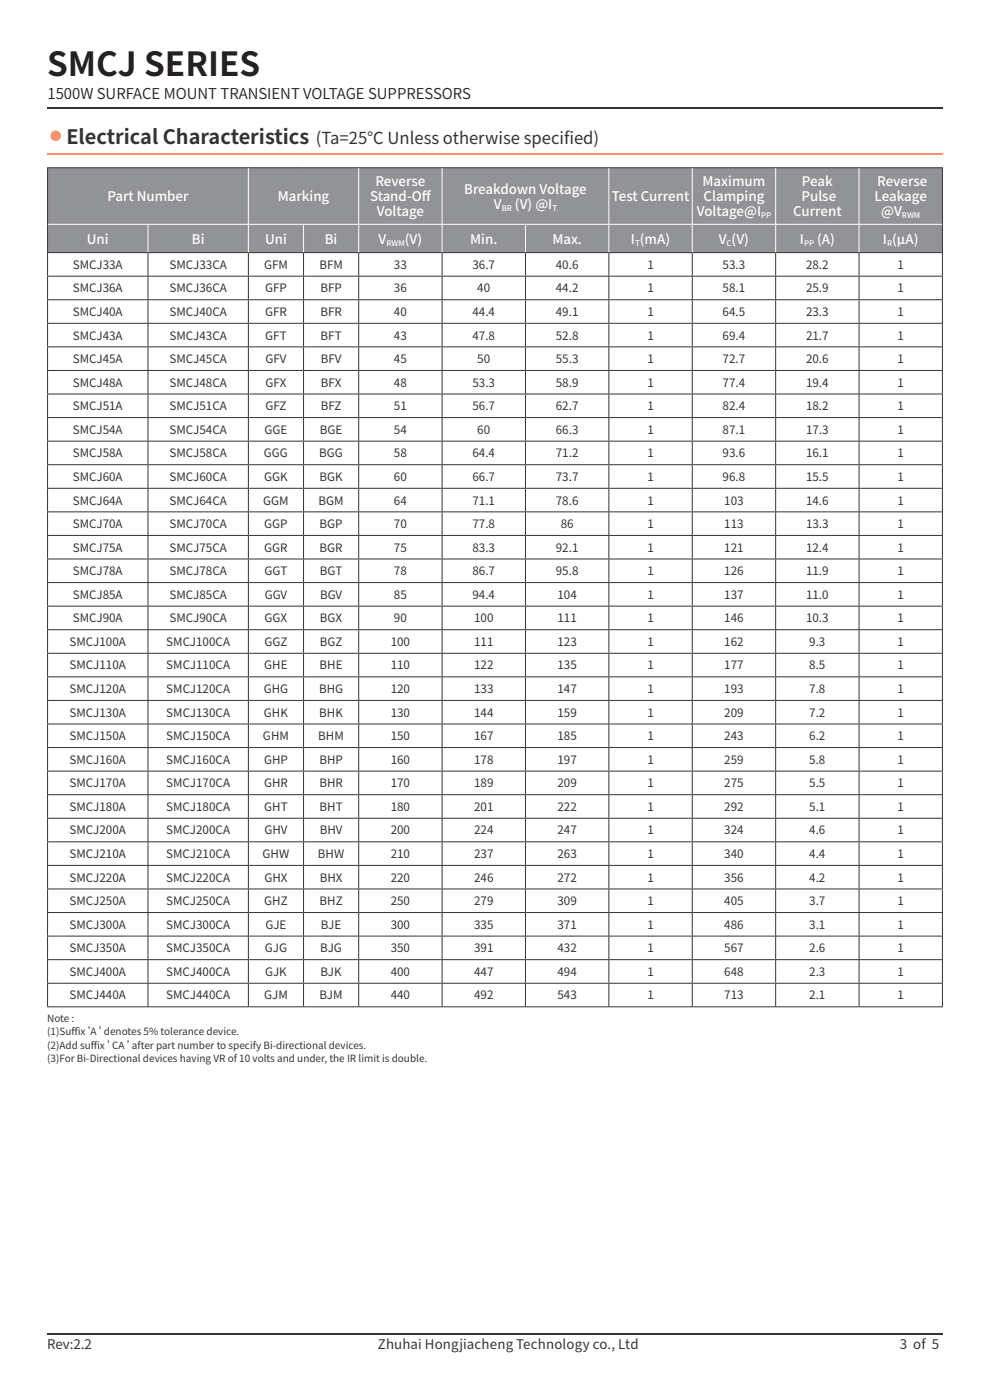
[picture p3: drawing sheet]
<svg xmlns="http://www.w3.org/2000/svg" width="210mm" height="297mm" viewBox="0 0 210 297" stroke-linecap="round" stroke-linejoin="round" font-family="sans-serif">
<path d="M10 283.1h190" fill="none" stroke="#333334" stroke-width=".3"/>
<path d="M10 23h190" fill="none" stroke="#333334" stroke-width=".4"/>
<path d="M10 32.7h190" fill="none" stroke="#f6916c" stroke-width=".25"/>
<circle cx="11.8" cy="28.8" r="1.1" fill="#f6916c"/>
<path d="M10.1 35.6h42.6v12h-42.6zM52.7 35.6h23.4v12h-23.4zM76.1 35.6h17.7v12h-17.7zM93.8 35.6h35.4v12h-35.4zM129.2 35.6h17.6v12h-17.6zM146.8 35.6h17.7v12h-17.7zM164.5 35.6h17.7v12h-17.7zM182.2 35.6h17.7v12h-17.7zM10.1 47.6h21.3v6h-21.3zM31.4 47.6h21.3v6h-21.3zM52.7 47.6h11.7v6h-11.7zM64.4 47.6h11.7v6h-11.7zM76.1 47.6h17.7v6h-17.7zM93.8 47.6h17.7v6h-17.7zM111.5 47.6h17.7v6h-17.7zM129.2 47.6h17.6v6h-17.6zM146.8 47.6h17.7v6h-17.7zM164.5 47.6h17.7v6h-17.7zM182.2 47.6h17.7v6h-17.7z" fill="#919397"/>
<path d="M10.1 53.6h21.3v5h-21.3zM31.4 53.6h21.3v5h-21.3zM52.7 53.6h11.7v5h-11.7zM64.4 53.6h11.7v5h-11.7zM76.1 53.6h17.7v5h-17.7zM93.8 53.6h17.7v5h-17.7zM111.5 53.6h17.7v5h-17.7zM129.2 53.6h17.6v5h-17.6zM146.8 53.6h17.7v5h-17.7zM164.5 53.6h17.7v5h-17.7zM182.2 53.6h17.7v5h-17.7zM10.1 58.6h21.3v5h-21.3zM31.4 58.6h21.3v5h-21.3zM52.7 58.6h11.7v5h-11.7zM64.4 58.6h11.7v5h-11.7zM76.1 58.6h17.7v5h-17.7zM93.8 58.6h17.7v5h-17.7zM111.5 58.6h17.7v5h-17.7zM129.2 58.6h17.6v5h-17.6zM146.8 58.6h17.7v5h-17.7zM164.5 58.6h17.7v5h-17.7zM182.2 58.6h17.7v5h-17.7zM10.1 63.6h21.3v5h-21.3zM31.4 63.6h21.3v5h-21.3zM52.7 63.6h11.7v5h-11.7zM64.4 63.6h11.7v5h-11.7zM76.1 63.6h17.7v5h-17.7zM93.8 63.6h17.7v5h-17.7zM111.5 63.6h17.7v5h-17.7zM129.2 63.6h17.6v5h-17.6zM146.8 63.6h17.7v5h-17.7zM164.5 63.6h17.7v5h-17.7zM182.2 63.6h17.7v5h-17.7zM10.1 68.6h21.3v5h-21.3zM31.4 68.6h21.3v5h-21.3zM52.7 68.6h11.7v5h-11.7zM64.4 68.6h11.7v5h-11.7zM76.1 68.6h17.7v5h-17.7zM93.8 68.6h17.7v5h-17.7zM111.5 68.6h17.7v5h-17.7zM129.2 68.6h17.6v5h-17.6zM146.8 68.6h17.7v5h-17.7zM164.5 68.6h17.7v5h-17.7zM182.2 68.6h17.7v5h-17.7zM10.1 73.6h21.3v5h-21.3zM31.4 73.6h21.3v5h-21.3zM52.7 73.6h11.7v5h-11.7zM64.4 73.6h11.7v5h-11.7zM76.1 73.6h17.7v5h-17.7zM93.8 73.6h17.7v5h-17.7zM111.5 73.6h17.7v5h-17.7zM129.2 73.6h17.6v5h-17.6zM146.8 73.6h17.7v5h-17.7zM164.5 73.6h17.7v5h-17.7zM182.2 73.6h17.7v5h-17.7zM10.1 78.6h21.3v5h-21.3zM31.4 78.6h21.3v5h-21.3zM52.7 78.6h11.7v5h-11.7zM64.4 78.6h11.7v5h-11.7zM76.1 78.6h17.7v5h-17.7zM93.8 78.6h17.7v5h-17.7zM111.5 78.6h17.7v5h-17.7zM129.2 78.6h17.6v5h-17.6zM146.8 78.6h17.7v5h-17.7zM164.5 78.6h17.7v5h-17.7zM182.2 78.6h17.7v5h-17.7zM10.1 83.6h21.3v5h-21.3zM31.4 83.6h21.3v5h-21.3zM52.7 83.6h11.7v5h-11.7zM64.4 83.6h11.7v5h-11.7zM76.1 83.6h17.7v5h-17.7zM93.8 83.6h17.7v5h-17.7zM111.5 83.6h17.7v5h-17.7zM129.2 83.6h17.6v5h-17.6zM146.8 83.6h17.7v5h-17.7zM164.5 83.6h17.7v5h-17.7zM182.2 83.6h17.7v5h-17.7zM10.1 88.6h21.3v5h-21.3zM31.4 88.6h21.3v5h-21.3zM52.7 88.6h11.7v5h-11.7zM64.4 88.6h11.7v5h-11.7zM76.1 88.6h17.7v5h-17.7zM93.8 88.6h17.7v5h-17.7zM111.5 88.6h17.7v5h-17.7zM129.2 88.6h17.6v5h-17.6zM146.8 88.6h17.7v5h-17.7zM164.5 88.6h17.7v5h-17.7zM182.2 88.6h17.7v5h-17.7zM10.1 93.6h21.3v5h-21.3zM31.4 93.6h21.3v5h-21.3zM52.7 93.6h11.7v5h-11.7zM64.4 93.6h11.7v5h-11.7zM76.1 93.6h17.7v5h-17.7zM93.8 93.6h17.7v5h-17.7zM111.5 93.6h17.7v5h-17.7zM129.2 93.6h17.6v5h-17.6zM146.8 93.6h17.7v5h-17.7zM164.5 93.6h17.7v5h-17.7zM182.2 93.6h17.7v5h-17.7zM10.1 98.6h21.3v5h-21.3zM31.4 98.6h21.3v5h-21.3zM52.7 98.6h11.7v5h-11.7zM64.4 98.6h11.7v5h-11.7zM76.1 98.6h17.7v5h-17.7zM93.8 98.6h17.7v5h-17.7zM111.5 98.6h17.7v5h-17.7zM129.2 98.6h17.6v5h-17.6zM146.8 98.6h17.7v5h-17.7zM164.5 98.6h17.7v5h-17.7zM182.2 98.6h17.7v5h-17.7zM10.1 103.6h21.3v5h-21.3zM31.4 103.6h21.3v5h-21.3zM52.7 103.6h11.7v5h-11.7zM64.4 103.6h11.7v5h-11.7zM76.1 103.6h17.7v5h-17.7zM93.8 103.6h17.7v5h-17.7zM111.5 103.6h17.7v5h-17.7zM129.2 103.6h17.6v5h-17.6zM146.8 103.6h17.7v5h-17.7zM164.5 103.6h17.7v5h-17.7zM182.2 103.6h17.7v5h-17.7zM10.1 108.6h21.3v5h-21.3zM31.4 108.6h21.3v5h-21.3zM52.7 108.6h11.7v5h-11.7zM64.4 108.6h11.7v5h-11.7zM76.1 108.6h17.7v5h-17.7zM93.8 108.6h17.7v5h-17.7zM111.5 108.6h17.7v5h-17.7zM129.2 108.6h17.6v5h-17.6zM146.8 108.6h17.7v5h-17.7zM164.5 108.6h17.7v5h-17.7zM182.2 108.6h17.7v5h-17.7zM10.1 113.6h21.3v5h-21.3zM31.4 113.6h21.3v5h-21.3zM52.7 113.6h11.7v5h-11.7zM64.4 113.6h11.7v5h-11.7zM76.1 113.6h17.7v5h-17.7zM93.8 113.6h17.7v5h-17.7zM111.5 113.6h17.7v5h-17.7zM129.2 113.6h17.6v5h-17.6zM146.8 113.6h17.7v5h-17.7zM164.5 113.6h17.7v5h-17.7zM182.2 113.6h17.7v5h-17.7zM10.1 118.6h21.3v5h-21.3zM31.4 118.6h21.3v5h-21.3zM52.7 118.6h11.7v5h-11.7zM64.4 118.6h11.7v5h-11.7zM76.1 118.6h17.7v5h-17.7zM93.8 118.6h17.7v5h-17.7zM111.5 118.6h17.7v5h-17.7zM129.2 118.6h17.6v5h-17.6zM146.8 118.6h17.7v5h-17.7zM164.5 118.6h17.7v5h-17.7zM182.2 118.6h17.7v5h-17.7zM10.1 123.6h21.3v5h-21.3zM31.4 123.6h21.3v5h-21.3zM52.7 123.6h11.7v5h-11.7zM64.4 123.6h11.7v5h-11.7zM76.1 123.6h17.7v5h-17.7zM93.8 123.6h17.7v5h-17.7zM111.5 123.6h17.7v5h-17.7zM129.2 123.6h17.6v5h-17.6zM146.8 123.6h17.7v5h-17.7zM164.5 123.6h17.7v5h-17.7zM182.2 123.6h17.7v5h-17.7zM10.1 128.6h21.3v5h-21.3zM31.4 128.6h21.3v5h-21.3zM52.7 128.6h11.7v5h-11.7zM64.4 128.6h11.7v5h-11.7zM76.1 128.6h17.7v5h-17.7zM93.8 128.6h17.7v5h-17.7zM111.5 128.6h17.7v5h-17.7zM129.2 128.6h17.6v5h-17.6zM146.8 128.6h17.7v5h-17.7zM164.5 128.6h17.7v5h-17.7zM182.2 128.6h17.7v5h-17.7zM10.1 133.6h21.3v5h-21.3zM31.4 133.6h21.3v5h-21.3zM52.7 133.6h11.7v5h-11.7zM64.4 133.6h11.7v5h-11.7zM76.1 133.6h17.7v5h-17.7zM93.8 133.6h17.7v5h-17.7zM111.5 133.6h17.7v5h-17.7zM129.2 133.6h17.6v5h-17.6zM146.8 133.6h17.7v5h-17.7zM164.5 133.6h17.7v5h-17.7zM182.2 133.6h17.7v5h-17.7zM10.1 138.6h21.3v5h-21.3zM31.4 138.6h21.3v5h-21.3zM52.7 138.6h11.7v5h-11.7zM64.4 138.6h11.7v5h-11.7zM76.1 138.6h17.7v5h-17.7zM93.8 138.6h17.7v5h-17.7zM111.5 138.6h17.7v5h-17.7zM129.2 138.6h17.6v5h-17.6zM146.8 138.6h17.7v5h-17.7zM164.5 138.6h17.7v5h-17.7zM182.2 138.6h17.7v5h-17.7zM10.1 143.6h21.3v5h-21.3zM31.4 143.6h21.3v5h-21.3zM52.7 143.6h11.7v5h-11.7zM64.4 143.6h11.7v5h-11.7zM76.1 143.6h17.7v5h-17.7zM93.8 143.6h17.7v5h-17.7zM111.5 143.6h17.7v5h-17.7zM129.2 143.6h17.6v5h-17.6zM146.8 143.6h17.7v5h-17.7zM164.5 143.6h17.7v5h-17.7zM182.2 143.6h17.7v5h-17.7zM10.1 148.6h21.3v5h-21.3zM31.4 148.6h21.3v5h-21.3zM52.7 148.6h11.7v5h-11.7zM64.4 148.6h11.7v5h-11.7zM76.1 148.6h17.7v5h-17.7zM93.8 148.6h17.7v5h-17.7zM111.5 148.6h17.7v5h-17.7zM129.2 148.6h17.6v5h-17.6zM146.8 148.6h17.7v5h-17.7zM164.5 148.6h17.7v5h-17.7zM182.2 148.6h17.7v5h-17.7zM10.1 153.6h21.3v5h-21.3zM31.4 153.6h21.3v5h-21.3zM52.7 153.6h11.7v5h-11.7zM64.4 153.6h11.7v5h-11.7zM76.1 153.6h17.7v5h-17.7zM93.8 153.6h17.7v5h-17.7zM111.5 153.6h17.7v5h-17.7zM129.2 153.6h17.6v5h-17.6zM146.8 153.6h17.7v5h-17.7zM164.5 153.6h17.7v5h-17.7zM182.2 153.6h17.7v5h-17.7zM10.1 158.6h21.3v5h-21.3zM31.4 158.6h21.3v5h-21.3zM52.7 158.6h11.7v5h-11.7zM64.4 158.6h11.7v5h-11.7zM76.1 158.6h17.7v5h-17.7zM93.8 158.6h17.7v5h-17.7zM111.5 158.6h17.7v5h-17.7zM129.2 158.6h17.6v5h-17.6zM146.8 158.6h17.7v5h-17.7zM164.5 158.6h17.7v5h-17.7zM182.2 158.6h17.7v5h-17.7zM10.1 163.6h21.3v5h-21.3zM31.4 163.6h21.3v5h-21.3zM52.7 163.6h11.7v5h-11.7zM64.4 163.6h11.7v5h-11.7zM76.1 163.6h17.7v5h-17.7zM93.8 163.6h17.7v5h-17.7zM111.5 163.6h17.7v5h-17.7zM129.2 163.6h17.6v5h-17.6zM146.8 163.6h17.7v5h-17.7zM164.5 163.6h17.7v5h-17.7zM182.2 163.6h17.7v5h-17.7zM10.1 168.6h21.3v5h-21.3zM31.4 168.6h21.3v5h-21.3zM52.7 168.6h11.7v5h-11.7zM64.4 168.6h11.7v5h-11.7zM76.1 168.6h17.7v5h-17.7zM93.8 168.6h17.7v5h-17.7zM111.5 168.6h17.7v5h-17.7zM129.2 168.6h17.6v5h-17.6zM146.8 168.6h17.7v5h-17.7zM164.5 168.6h17.7v5h-17.7zM182.2 168.6h17.7v5h-17.7zM10.1 173.6h21.3v5h-21.3zM31.4 173.6h21.3v5h-21.3zM52.7 173.6h11.7v5h-11.7zM64.4 173.6h11.7v5h-11.7zM76.1 173.6h17.7v5h-17.7zM93.8 173.6h17.7v5h-17.7zM111.5 173.6h17.7v5h-17.7zM129.2 173.6h17.6v5h-17.6zM146.8 173.6h17.7v5h-17.7zM164.5 173.6h17.7v5h-17.7zM182.2 173.6h17.7v5h-17.7zM10.1 178.6h21.3v5h-21.3zM31.4 178.6h21.3v5h-21.3zM52.7 178.6h11.7v5h-11.7zM64.4 178.6h11.7v5h-11.7zM76.1 178.6h17.7v5h-17.7zM93.8 178.6h17.7v5h-17.7zM111.5 178.6h17.7v5h-17.7zM129.2 178.6h17.6v5h-17.6zM146.8 178.6h17.7v5h-17.7zM164.5 178.6h17.7v5h-17.7zM182.2 178.6h17.7v5h-17.7zM10.1 183.6h21.3v5h-21.3zM31.4 183.6h21.3v5h-21.3zM52.7 183.6h11.7v5h-11.7zM64.4 183.6h11.7v5h-11.7zM76.1 183.6h17.7v5h-17.7zM93.8 183.6h17.7v5h-17.7zM111.5 183.6h17.7v5h-17.7zM129.2 183.6h17.6v5h-17.6zM146.8 183.6h17.7v5h-17.7zM164.5 183.6h17.7v5h-17.7zM182.2 183.6h17.7v5h-17.7zM10.1 188.6h21.3v5h-21.3zM31.4 188.6h21.3v5h-21.3zM52.7 188.6h11.7v5h-11.7zM64.4 188.6h11.7v5h-11.7zM76.1 188.6h17.7v5h-17.7zM93.8 188.6h17.7v5h-17.7zM111.5 188.6h17.7v5h-17.7zM129.2 188.6h17.6v5h-17.6zM146.8 188.6h17.7v5h-17.7zM164.5 188.6h17.7v5h-17.7zM182.2 188.6h17.7v5h-17.7zM10.1 193.6h21.3v5h-21.3zM31.4 193.6h21.3v5h-21.3zM52.7 193.6h11.7v5h-11.7zM64.4 193.6h11.7v5h-11.7zM76.1 193.6h17.7v5h-17.7zM93.8 193.6h17.7v5h-17.7zM111.5 193.6h17.7v5h-17.7zM129.2 193.6h17.6v5h-17.6zM146.8 193.6h17.7v5h-17.7zM164.5 193.6h17.7v5h-17.7zM182.2 193.6h17.7v5h-17.7zM10.1 198.6h21.3v5h-21.3zM31.4 198.6h21.3v5h-21.3zM52.7 198.6h11.7v5h-11.7zM64.4 198.6h11.7v5h-11.7zM76.1 198.6h17.7v5h-17.7zM93.8 198.6h17.7v5h-17.7zM111.5 198.6h17.7v5h-17.7zM129.2 198.6h17.6v5h-17.6zM146.8 198.6h17.7v5h-17.7zM164.5 198.6h17.7v5h-17.7zM182.2 198.6h17.7v5h-17.7zM10.1 203.6h21.3v5h-21.3zM31.4 203.6h21.3v5h-21.3zM52.7 203.6h11.7v5h-11.7zM64.4 203.6h11.7v5h-11.7zM76.1 203.6h17.7v5h-17.7zM93.8 203.6h17.7v5h-17.7zM111.5 203.6h17.7v5h-17.7zM129.2 203.6h17.6v5h-17.6zM146.8 203.6h17.7v5h-17.7zM164.5 203.6h17.7v5h-17.7zM182.2 203.6h17.7v5h-17.7zM10.1 208.6h21.3v5h-21.3zM31.4 208.6h21.3v5h-21.3zM52.7 208.6h11.7v5h-11.7zM64.4 208.6h11.7v5h-11.7zM76.1 208.6h17.7v5h-17.7zM93.8 208.6h17.7v5h-17.7zM111.5 208.6h17.7v5h-17.7zM129.2 208.6h17.6v5h-17.6zM146.8 208.6h17.7v5h-17.7zM164.5 208.6h17.7v5h-17.7zM182.2 208.6h17.7v5h-17.7z" fill="#fff"/>
<g fill="none" stroke="#333334" stroke-width=".21">
<path d="M10 35.6h190M10.1 35.7v17.8M199.9 35.7v17.8M10 58.6h190M10 53.6h190M10.1 53.7v4.8M10.1 58.7v4.8M31.4 53.7v4.8M31.4 58.7v4.8M52.7 53.7v4.8M52.7 58.7v4.8M64.4 53.7v4.8"/>
<path d="M64.4 58.7v4.8M76.1 53.7v4.8M76.1 58.7v4.8M93.8 53.7v4.8M93.8 58.7v4.8M111.5 53.7v4.8M111.5 58.7v4.8M129.2 53.7v4.8M129.2 58.7v4.8M146.8 53.7v4.8M146.8 58.7v4.8M164.5 53.7v4.8"/>
<path d="M164.5 58.7v4.8M182.2 53.7v4.8M182.2 58.7v4.8M199.9 53.7v4.8M199.9 58.7v4.8M10 63.6h190M10 68.6h190M10 73.6h190M10 78.6h190M10.1 63.7v4.8M10.1 68.7v4.8M10.1 73.7v4.8"/>
<path d="M10.1 78.7v4.8M31.4 63.7v4.8M31.4 68.7v4.8M31.4 73.7v4.8M31.4 78.7v4.8M52.7 63.7v4.8M52.7 68.7v4.8M52.7 73.7v4.8M52.7 78.7v4.8M64.4 63.7v4.8M64.4 68.7v4.8M64.4 73.7v4.8"/>
<path d="M64.4 78.7v4.8M76.1 63.7v4.8M76.1 68.7v4.8M76.1 73.7v4.8M76.1 78.7v4.8M93.8 63.7v4.8M93.8 68.7v4.8M93.8 73.7v4.8M93.8 78.7v4.8M111.5 63.7v4.8M111.5 68.7v4.8M111.5 73.7v4.8"/>
<path d="M111.5 78.7v4.8M129.2 63.7v4.8M129.2 68.7v4.8M129.2 73.7v4.8M129.2 78.7v4.8M146.8 63.7v4.8M146.8 68.7v4.8M146.8 73.7v4.8M146.8 78.7v4.8M164.5 63.7v4.8M164.5 68.7v4.8M164.5 73.7v4.8"/>
<path d="M164.5 78.7v4.8M182.2 63.7v4.8M182.2 68.7v4.8M182.2 73.7v4.8M182.2 78.7v4.8M199.9 63.7v4.8M199.9 68.7v4.8M199.9 73.7v4.8M199.9 78.7v4.8M10 83.6h190M10 88.6h190M10 93.6h190"/>
<path d="M10 98.6h190M10.1 83.7v4.8M10.1 88.7v4.8M10.1 93.7v4.8M10.1 98.7v4.8M31.4 83.7v4.8M31.4 88.7v4.8M31.4 93.7v4.8M31.4 98.7v4.8M52.7 83.7v4.8M52.7 88.7v4.8M52.7 93.7v4.8"/>
<path d="M52.7 98.7v4.8M64.4 83.7v4.8M64.4 88.7v4.8M64.4 93.7v4.8M64.4 98.7v4.8M76.1 83.7v4.8M76.1 88.7v4.8M76.1 93.7v4.8M76.1 98.7v4.8M93.8 83.7v4.8M93.8 88.7v4.8M93.8 93.7v4.8"/>
<path d="M93.8 98.7v4.8M111.5 83.7v4.8M111.5 88.7v4.8M111.5 93.7v4.8M111.5 98.7v4.8M129.2 83.7v4.8M129.2 88.7v4.8M129.2 93.7v4.8M129.2 98.7v4.8M146.8 83.7v4.8M146.8 88.7v4.8M146.8 93.7v4.8"/>
<path d="M146.8 98.7v4.8M164.5 83.7v4.8M164.5 88.7v4.8M164.5 93.7v4.8M164.5 98.7v4.8M182.2 83.7v4.8M182.2 88.7v4.8M182.2 93.7v4.8M182.2 98.7v4.8M199.9 83.7v4.8M199.9 88.7v4.8M199.9 93.7v4.8"/>
<path d="M199.9 98.7v4.8M10 103.6h190M10 108.6h190M10 113.6h190M10 118.6h190M10.1 103.7v4.8M10.1 108.7v4.8M10.1 113.7v4.8M10.1 118.7v4.8M31.4 103.7v4.8M31.4 108.7v4.8M31.4 113.7v4.8"/>
<path d="M31.4 118.7v4.8M52.7 103.7v4.8M52.7 108.7v4.8M52.7 113.7v4.8M52.7 118.7v4.8M64.4 103.7v4.8M64.4 108.7v4.8M64.4 113.7v4.8M64.4 118.7v4.8M76.1 103.7v4.8M76.1 108.7v4.8M76.1 113.7v4.8"/>
<path d="M76.1 118.7v4.8M93.8 103.7v4.8M93.8 108.7v4.8M93.8 113.7v4.8M93.8 118.7v4.8M111.5 103.7v4.8M111.5 108.7v4.8M111.5 113.7v4.8M111.5 118.7v4.8M129.2 103.7v4.8M129.2 108.7v4.8M129.2 113.7v4.8"/>
<path d="M129.2 118.7v4.8M146.8 103.7v4.8M146.8 108.7v4.8M146.8 113.7v4.8M146.8 118.7v4.8M164.5 103.7v4.8M164.5 108.7v4.8M164.5 113.7v4.8M164.5 118.7v4.8M182.2 103.7v4.8M182.2 108.7v4.8M182.2 113.7v4.8"/>
<path d="M182.2 118.7v4.8M199.9 103.7v4.8M199.9 108.7v4.8M199.9 113.7v4.8M199.9 118.7v4.8M10 123.6h190M10 128.6h190M10 133.6h190M10 138.6h190M10.1 123.7v4.8M10.1 128.7v4.8M10.1 133.7v4.8"/>
<path d="M10.1 138.7v4.8M31.4 123.7v4.8M31.4 128.7v4.8M31.4 133.7v4.8M31.4 138.7v4.8M52.7 123.7v4.8M52.7 128.7v4.8M52.7 133.7v4.8M52.7 138.7v4.8M64.4 123.7v4.8M64.4 128.7v4.8M64.4 133.7v4.8"/>
<path d="M64.4 138.7v4.8M76.1 123.7v4.8M76.1 128.7v4.8M76.1 133.7v4.8M76.1 138.7v4.8M93.8 123.7v4.8M93.8 128.7v4.8M93.8 133.7v4.8M93.8 138.7v4.8M111.5 123.7v4.8M111.5 128.7v4.8M111.5 133.7v4.8"/>
<path d="M111.5 138.7v4.8M129.2 123.7v4.8M129.2 128.7v4.8M129.2 133.7v4.8M129.2 138.7v4.8M146.8 123.7v4.8M146.8 128.7v4.8M146.8 133.7v4.8M146.8 138.7v4.8M164.5 123.7v4.8M164.5 128.7v4.8M164.5 133.7v4.8"/>
<path d="M164.5 138.7v4.8M182.2 123.7v4.8M182.2 128.7v4.8M182.2 133.7v4.8M182.2 138.7v4.8M199.9 123.7v4.8M199.9 128.7v4.8M199.9 133.7v4.8M199.9 138.7v4.8M10 143.6h190M10 148.6h190M10 153.6h190"/>
<path d="M10 158.6h190M10.1 143.7v4.8M10.1 148.7v4.8M10.1 153.7v4.8M10.1 158.7v4.8M31.4 143.7v4.8M31.4 148.7v4.8M31.4 153.7v4.8M31.4 158.7v4.8M52.7 143.7v4.8M52.7 148.7v4.8M52.7 153.7v4.8"/>
<path d="M52.7 158.7v4.8M64.4 143.7v4.8M64.4 148.7v4.8M64.4 153.7v4.8M64.4 158.7v4.8M76.1 143.7v4.8M76.1 148.7v4.8M76.1 153.7v4.8M76.1 158.7v4.8M93.8 143.7v4.8M93.8 148.7v4.8M93.8 153.7v4.8"/>
<path d="M93.8 158.7v4.8M111.5 143.7v4.8M111.5 148.7v4.8M111.5 153.7v4.8M111.5 158.7v4.8M129.2 143.7v4.8M129.2 148.7v4.8M129.2 153.7v4.8M129.2 158.7v4.8M146.8 143.7v4.8M146.8 148.7v4.8M146.8 153.7v4.8"/>
<path d="M146.8 158.7v4.8M164.5 143.7v4.8M164.5 148.7v4.8M164.5 153.7v4.8M164.5 158.7v4.8M182.2 143.7v4.8M182.2 148.7v4.8M182.2 153.7v4.8M182.2 158.7v4.8M199.9 143.7v4.8M199.9 148.7v4.8M199.9 153.7v4.8"/>
<path d="M199.9 158.7v4.8M10 163.6h190M10 168.6h190M10 173.6h190M10 178.6h190M10.1 163.7v4.8M10.1 168.7v4.8M10.1 173.7v4.8M10.1 178.7v4.8M31.4 163.7v4.8M31.4 168.7v4.8M31.4 173.7v4.8"/>
<path d="M31.4 178.7v4.8M52.7 163.7v4.8M52.7 168.7v4.8M52.7 173.7v4.8M52.7 178.7v4.8M64.4 163.7v4.8M64.4 168.7v4.8M64.4 173.7v4.8M64.4 178.7v4.8M76.1 163.7v4.8M76.1 168.7v4.8M76.1 173.7v4.8"/>
<path d="M76.1 178.7v4.8M93.8 163.7v4.8M93.8 168.7v4.8M93.8 173.7v4.8M93.8 178.7v4.8M111.5 163.7v4.8M111.5 168.7v4.8M111.5 173.7v4.8M111.5 178.7v4.8M129.2 163.7v4.8M129.2 168.7v4.8M129.2 173.7v4.8"/>
<path d="M129.2 178.7v4.8M146.8 163.7v4.8M146.8 168.7v4.8M146.8 173.7v4.8M146.8 178.7v4.8M164.5 163.7v4.8M164.5 168.7v4.8M164.5 173.7v4.8M164.5 178.7v4.8M182.2 163.7v4.8M182.2 168.7v4.8M182.2 173.7v4.8"/>
<path d="M182.2 178.7v4.8M199.9 163.7v4.8M199.9 168.7v4.8M199.9 173.7v4.8M199.9 178.7v4.8M10 183.6h190M10 188.6h190M10 193.6h190M10 198.6h190M10.1 183.7v4.8M10.1 188.7v4.8M10.1 193.7v4.8"/>
<path d="M10.1 198.7v4.8M31.4 183.7v4.8M31.4 188.7v4.8M31.4 193.7v4.8M31.4 198.7v4.8M52.7 183.7v4.8M52.7 188.7v4.8M52.7 193.7v4.8M52.7 198.7v4.8M64.4 183.7v4.8M64.4 188.7v4.8M64.4 193.7v4.8"/>
<path d="M64.4 198.7v4.8M76.1 183.7v4.8M76.1 188.7v4.8M76.1 193.7v4.8M76.1 198.7v4.8M93.8 183.7v4.8M93.8 188.7v4.8M93.8 193.7v4.8M93.8 198.7v4.8M111.5 183.7v4.8M111.5 188.7v4.8M111.5 193.7v4.8"/>
<path d="M111.5 198.7v4.8M129.2 183.7v4.8M129.2 188.7v4.8M129.2 193.7v4.8M129.2 198.7v4.8M146.8 183.7v4.8M146.8 188.7v4.8M146.8 193.7v4.8M146.8 198.7v4.8M164.5 183.7v4.8M164.5 188.7v4.8M164.5 193.7v4.8"/>
<path d="M164.5 198.7v4.8M182.2 183.7v4.8M182.2 188.7v4.8M182.2 193.7v4.8M182.2 198.7v4.8M199.9 183.7v4.8M199.9 188.7v4.8M199.9 193.7v4.8M199.9 198.7v4.8M10 203.6h190M10 208.6h190M10 213.6h190"/>
<path d="M10.1 203.7v4.8M10.1 208.7v4.8M31.4 203.7v4.8M31.4 208.7v4.8M52.7 203.7v4.8M52.7 208.7v4.8M64.4 203.7v4.8M64.4 208.7v4.8M76.1 203.7v4.8M76.1 208.7v4.8M93.8 203.7v4.8M93.8 208.7v4.8"/>
<path d="M111.5 203.7v4.8M111.5 208.7v4.8M129.2 203.7v4.8M129.2 208.7v4.8M146.8 203.7v4.8M146.8 208.7v4.8M164.5 203.7v4.8M164.5 208.7v4.8M182.2 203.7v4.8M182.2 208.7v4.8M199.9 203.7v4.8M199.9 208.7v4.8"/>
</g>
<g fill="none" stroke="#fff" stroke-width=".21">
<path d="M52.7 35.7v11.8M76.1 35.7v11.8M93.8 35.7v11.8M129.2 35.7v11.8M146.8 35.7v11.8M164.5 35.7v11.8M182.2 35.7v11.8M10.2 47.6h189.6M31.4 47.7v5.8M52.7 47.7v5.8M64.4 47.7v5.8M76.1 47.7v5.8"/>
<path d="M93.8 47.7v5.8M111.5 47.7v5.8M129.2 47.7v5.8M146.8 47.7v5.8M164.5 47.7v5.8M182.2 47.7v5.8"/>
</g>
<text font-size="7.1" fill="#231f20" x="10" y="16.2">SMCJ SERIES</text>
<text font-size="4.2" fill="#333334" x="14.1" y="30.6">Electrical Characteristics</text>
<g font-size="3.5" fill="#333334">
<text x="67" y="30.5">(Ta=25℃ Unless otherwise specif</text>
<text x="119.7" y="30.5">ied)</text>
</g>
<text font-size="3.2" fill="#231f20" x="10.1" y="21">1500W SURFACE MOUNT TRANSIENT VOLTAGE SUPPRESSORS</text>
<g font-size="2.8" fill="#fff">
<text x="79.6" y="39.5">Reverse</text>
<text x="98.5" y="41.1">Breakdown Voltage</text>
<text x="149" y="39.5">Maximum</text>
<text x="170.1" y="39.5">Peak</text>
<text x="186.1" y="39.5">Reverse</text>
<text x="22.8" y="42.7">Part Number</text>
<text x="58.9" y="42.7">Marking</text>
<text x="78.5" y="42.7">Stand-Of</text>
<text x="79.9" y="45.8">Voltage</text>
<text x="89.5" y="42.7">f</text>
<text x="104.8" y="44.2">V</text>
<text x="109.2" y="44.2">(V) @I</text>
<text x="129.8" y="42.7">Test Current</text>
<text x="147.8" y="45.8">Voltage@I</text>
<text x="149.2" y="42.7">Clamping</text>
<text x="168.2" y="45.8">Current</text>
<text x="170" y="42.7">Pulse</text>
<text x="185.5" y="42.7">Leakage</text>
<text x="186.9" y="45.8">@V</text>
<text x="18.4" y="51.7">Uni</text>
<text x="40.7" y="51.7">Bi</text>
<text x="56.2" y="51.7">Uni</text>
<text x="68.9" y="51.7">Bi</text>
<text x="80.3" y="51.7">V</text>
<text x="85.9" y="51.7">(V)</text>
<text x="99.7" y="51.7">Min.</text>
<text x="117.2" y="51.7">Max.</text>
<text x="133.8" y="51.7">I (mA)</text>
<text x="152.5" y="51.7">V (V)</text>
<text x="169.7" y="51.7">I</text>
<text x="173.3" y="51.7">(A)</text>
<text x="187.3" y="51.7">I (μA)</text>
</g>
<g font-size="2.8" fill="#333334">
<text x="10" y="286.1">Rev:2.2</text>
<text x="80.2" y="286.2">Zhuhai Hongjiacheng Technology co., Ltd</text>
<text x="190.9" y="286.2">3 of 5</text>
</g>
<g font-size="2.5" fill="#333334">
<text x="15.4" y="57">SMCJ33A</text>
<text x="36" y="57">SMCJ33CA</text>
<text x="56" y="57">GFM</text>
<text x="67.7" y="57">BFM</text>
<text x="83.6" y="57">33</text>
<text x="100.2" y="57">36.7</text>
<text x="117.9" y="57">40.6</text>
<text x="137.3" y="57">1</text>
<text x="153.3" y="57">53.3</text>
<text x="171" y="57">28.2</text>
<text x="190.4" y="57">1</text>
<text x="15.4" y="62">SMCJ36A</text>
<text x="36" y="62">SMCJ36CA</text>
<text x="56.2" y="62">GFP</text>
<text x="68" y="62">BFP</text>
<text x="83.6" y="62">36</text>
<text x="101.3" y="62">40</text>
<text x="117.9" y="62">44.2</text>
<text x="137.3" y="62">1</text>
<text x="153.3" y="62">58.1</text>
<text x="171" y="62">25.9</text>
<text x="190.4" y="62">1</text>
<text x="15.4" y="67">SMCJ40A</text>
<text x="36" y="67">SMCJ40CA</text>
<text x="56.2" y="67">GFR</text>
<text x="68" y="67">BFR</text>
<text x="83.6" y="67">40</text>
<text x="100.2" y="67">44.4</text>
<text x="117.9" y="67">49.1</text>
<text x="137.3" y="67">1</text>
<text x="153.3" y="67">64.5</text>
<text x="171" y="67">23.3</text>
<text x="190.4" y="67">1</text>
<text x="15.4" y="72">SMCJ43A</text>
<text x="15.4" y="77">SMCJ45A</text>
<text x="36" y="72">SMCJ43CA</text>
<text x="36" y="77">SMCJ45CA</text>
<text x="56.3" y="72">GFT</text>
<text x="56.3" y="77">GFV</text>
<text x="68" y="72">BFT</text>
<text x="68" y="77">BFV</text>
<text x="83.6" y="72">43</text>
<text x="83.6" y="77">45</text>
<text x="100.2" y="72">47.8</text>
<text x="101.3" y="77">50</text>
<text x="117.9" y="72">52.8</text>
<text x="117.9" y="77">55.3</text>
<text x="137.3" y="72">1</text>
<text x="137.3" y="77">1</text>
<text x="153.3" y="72">69.4</text>
<text x="153.3" y="77">72.7</text>
<text x="171" y="72">21.7</text>
<text x="171" y="77">20.6</text>
<text x="190.4" y="72">1</text>
<text x="190.4" y="77">1</text>
<text x="15.4" y="82">SMCJ48A</text>
<text x="36" y="82">SMCJ48CA</text>
<text x="56.3" y="82">GFX</text>
<text x="68.1" y="82">BFX</text>
<text x="83.6" y="82">48</text>
<text x="100.2" y="82">53.3</text>
<text x="117.9" y="82">58.9</text>
<text x="137.3" y="82">1</text>
<text x="153.3" y="82">77.4</text>
<text x="171" y="82">19.4</text>
<text x="190.4" y="82">1</text>
<text x="15.4" y="87">SMCJ51A</text>
<text x="36" y="87">SMCJ51CA</text>
<text x="56.3" y="87">GFZ</text>
<text x="68" y="87">BFZ</text>
<text x="83.6" y="87">51</text>
<text x="100.2" y="87">56.7</text>
<text x="117.9" y="87">62.7</text>
<text x="137.3" y="87">1</text>
<text x="153.3" y="87">82.4</text>
<text x="171" y="87">18.2</text>
<text x="190.4" y="87">1</text>
<text x="15.4" y="92">SMCJ54A</text>
<text x="36" y="92">SMCJ54CA</text>
<text x="56.1" y="92">GGE</text>
<text x="67.8" y="92">BGE</text>
<text x="83.6" y="92">54</text>
<text x="101.3" y="92">60</text>
<text x="117.9" y="92">66.3</text>
<text x="137.3" y="92">1</text>
<text x="153.3" y="92">87.1</text>
<text x="171" y="92">17.3</text>
<text x="190.4" y="92">1</text>
<text x="15.4" y="97">SMCJ58A</text>
<text x="36" y="97">SMCJ58CA</text>
<text x="56" y="97">GGG</text>
<text x="67.7" y="97">BGG</text>
<text x="83.6" y="97">58</text>
<text x="100.2" y="97">64.4</text>
<text x="117.9" y="97">71.2</text>
<text x="137.3" y="97">1</text>
<text x="153.3" y="97">93.6</text>
<text x="171" y="97">16.1</text>
<text x="190.4" y="97">1</text>
<text x="15.4" y="102">SMCJ60A</text>
<text x="15.4" y="107">SMCJ64A</text>
<text x="36" y="102">SMCJ60CA</text>
<text x="36" y="107">SMCJ64CA</text>
<text x="55.8" y="107">GGM</text>
<text x="56" y="102">GGK</text>
<text x="67.6" y="107">BGM</text>
<text x="67.8" y="102">BGK</text>
<text x="83.6" y="102">60</text>
<text x="83.6" y="107">64</text>
<text x="100.2" y="102">66.7</text>
<text x="100.2" y="107">71.1</text>
<text x="117.9" y="102">73.7</text>
<text x="117.9" y="107">78.6</text>
<text x="137.3" y="102">1</text>
<text x="137.3" y="107">1</text>
<text x="153.3" y="102">96.8</text>
<text x="153.6" y="107">103</text>
<text x="171" y="107">14.6</text>
<text x="171" y="102">15.5</text>
<text x="190.4" y="107">1</text>
<text x="190.4" y="102">1</text>
<text x="15.4" y="112">SMCJ70A</text>
<text x="36" y="112">SMCJ70CA</text>
<text x="56.1" y="112">GGP</text>
<text x="67.8" y="112">BGP</text>
<text x="83.6" y="112">70</text>
<text x="100.2" y="112">77.8</text>
<text x="118.9" y="112">86</text>
<text x="137.3" y="112">1</text>
<text x="153.6" y="112">113</text>
<text x="171" y="112">13.3</text>
<text x="190.4" y="112">1</text>
<text x="15.4" y="117">SMCJ75A</text>
<text x="36" y="117">SMCJ75CA</text>
<text x="56.1" y="117">GGR</text>
<text x="67.8" y="117">BGR</text>
<text x="83.6" y="117">75</text>
<text x="100.2" y="117">83.3</text>
<text x="117.9" y="117">92.1</text>
<text x="137.3" y="117">1</text>
<text x="153.6" y="117">121</text>
<text x="171" y="117">12.4</text>
<text x="190.4" y="117">1</text>
<text x="15.4" y="122">SMCJ78A</text>
<text x="36" y="122">SMCJ78CA</text>
<text x="56.1" y="122">GGT</text>
<text x="67.9" y="122">BGT</text>
<text x="83.6" y="122">78</text>
<text x="100.2" y="122">86.7</text>
<text x="117.9" y="122">95.8</text>
<text x="137.3" y="122">1</text>
<text x="153.6" y="122">126</text>
<text x="171" y="122">11.9</text>
<text x="190.4" y="122">1</text>
<text x="15.4" y="127">SMCJ85A</text>
<text x="36" y="127">SMCJ85CA</text>
<text x="56.1" y="127">GGV</text>
<text x="67.9" y="127">BGV</text>
<text x="83.6" y="127">85</text>
<text x="100.2" y="127">94.4</text>
<text x="118.3" y="127">104</text>
<text x="137.3" y="127">1</text>
<text x="153.6" y="127">137</text>
<text x="171" y="127">11.0</text>
<text x="190.4" y="127">1</text>
<text x="14.8" y="137">SMCJ100A</text>
<text x="15.4" y="132">SMCJ90A</text>
<text x="35.3" y="137">SMCJ100CA</text>
<text x="36" y="132">SMCJ90CA</text>
<text x="56.1" y="137">GGZ</text>
<text x="56.1" y="132">GGX</text>
<text x="67.8" y="137">BGZ</text>
<text x="67.9" y="132">BGX</text>
<text x="82.9" y="137">100</text>
<text x="83.6" y="132">90</text>
<text x="100.6" y="137">111</text>
<text x="100.6" y="132">100</text>
<text x="118.3" y="137">123</text>
<text x="118.3" y="132">111</text>
<text x="137.3" y="137">1</text>
<text x="137.3" y="132">1</text>
<text x="153.6" y="137">162</text>
<text x="153.6" y="132">146</text>
<text x="171" y="132">10.3</text>
<text x="171.7" y="137">9.3</text>
<text x="190.4" y="137">1</text>
<text x="190.4" y="132">1</text>
<text x="14.8" y="142">SMCJ110A</text>
<text x="35.3" y="142">SMCJ110CA</text>
<text x="56.1" y="142">GHE</text>
<text x="67.8" y="142">BHE</text>
<text x="82.9" y="142">110</text>
<text x="100.6" y="142">122</text>
<text x="118.3" y="142">135</text>
<text x="137.3" y="142">1</text>
<text x="153.6" y="142">177</text>
<text x="171.7" y="142">8.5</text>
<text x="190.4" y="142">1</text>
<text x="14.8" y="147">SMCJ120A</text>
<text x="35.3" y="147">SMCJ120CA</text>
<text x="55.9" y="147">GHG</text>
<text x="67.7" y="147">BHG</text>
<text x="82.9" y="147">120</text>
<text x="100.6" y="147">133</text>
<text x="118.3" y="147">147</text>
<text x="137.3" y="147">1</text>
<text x="153.6" y="147">193</text>
<text x="171.7" y="147">7.8</text>
<text x="190.4" y="147">1</text>
<text x="14.8" y="152">SMCJ130A</text>
<text x="35.3" y="152">SMCJ130CA</text>
<text x="56" y="152">GHK</text>
<text x="67.7" y="152">BHK</text>
<text x="82.9" y="152">130</text>
<text x="100.6" y="152">144</text>
<text x="118.3" y="152">159</text>
<text x="137.3" y="152">1</text>
<text x="153.6" y="152">209</text>
<text x="171.7" y="152">7.2</text>
<text x="190.4" y="152">1</text>
<text x="14.8" y="157">SMCJ150A</text>
<text x="35.3" y="157">SMCJ150CA</text>
<text x="55.8" y="157">GHM</text>
<text x="67.5" y="157">BHM</text>
<text x="82.9" y="157">150</text>
<text x="100.6" y="157">167</text>
<text x="118.3" y="157">185</text>
<text x="137.3" y="157">1</text>
<text x="153.6" y="157">243</text>
<text x="171.7" y="157">6.2</text>
<text x="190.4" y="157">1</text>
<text x="14.8" y="167">SMCJ170A</text>
<text x="14.8" y="162">SMCJ160A</text>
<text x="35.3" y="167">SMCJ170CA</text>
<text x="35.3" y="162">SMCJ160CA</text>
<text x="56" y="167">GHR</text>
<text x="56" y="162">GHP</text>
<text x="67.7" y="167">BHR</text>
<text x="67.7" y="162">BHP</text>
<text x="82.9" y="167">170</text>
<text x="82.9" y="162">160</text>
<text x="100.6" y="167">189</text>
<text x="100.6" y="162">178</text>
<text x="118.3" y="167">209</text>
<text x="118.3" y="162">197</text>
<text x="137.3" y="167">1</text>
<text x="137.3" y="162">1</text>
<text x="153.6" y="167">275</text>
<text x="153.6" y="162">259</text>
<text x="171.7" y="167">5.5</text>
<text x="171.7" y="162">5.8</text>
<text x="190.4" y="167">1</text>
<text x="190.4" y="162">1</text>
<text x="14.8" y="172">SMCJ180A</text>
<text x="35.3" y="172">SMCJ180CA</text>
<text x="56" y="172">GHT</text>
<text x="67.8" y="172">BHT</text>
<text x="82.9" y="172">180</text>
<text x="100.6" y="172">201</text>
<text x="118.3" y="172">222</text>
<text x="137.3" y="172">1</text>
<text x="153.6" y="172">292</text>
<text x="171.7" y="172">5.1</text>
<text x="190.4" y="172">1</text>
<text x="14.8" y="177">SMCJ200A</text>
<text x="35.3" y="177">SMCJ200CA</text>
<text x="56.1" y="177">GHV</text>
<text x="67.8" y="177">BHV</text>
<text x="82.9" y="177">200</text>
<text x="100.6" y="177">224</text>
<text x="118.3" y="177">247</text>
<text x="137.3" y="177">1</text>
<text x="153.6" y="177">324</text>
<text x="171.7" y="177">4.6</text>
<text x="190.4" y="177">1</text>
<text x="14.8" y="182">SMCJ210A</text>
<text x="35.3" y="182">SMCJ210CA</text>
<text x="55.7" y="182">GHW</text>
<text x="67.4" y="182">BHW</text>
<text x="82.9" y="182">210</text>
<text x="100.6" y="182">237</text>
<text x="118.3" y="182">263</text>
<text x="137.3" y="182">1</text>
<text x="153.6" y="182">340</text>
<text x="171.7" y="182">4.4</text>
<text x="190.4" y="182">1</text>
<text x="14.8" y="187">SMCJ220A</text>
<text x="35.3" y="187">SMCJ220CA</text>
<text x="56.1" y="187">GHX</text>
<text x="67.8" y="187">BHX</text>
<text x="82.9" y="187">220</text>
<text x="100.6" y="187">246</text>
<text x="118.3" y="187">272</text>
<text x="137.3" y="187">1</text>
<text x="153.6" y="187">356</text>
<text x="171.7" y="187">4.2</text>
<text x="190.4" y="187">1</text>
<text x="14.8" y="197">SMCJ300A</text>
<text x="14.8" y="192">SMCJ250A</text>
<text x="35.3" y="197">SMCJ300CA</text>
<text x="35.3" y="192">SMCJ250CA</text>
<text x="56" y="192">GHZ</text>
<text x="56.3" y="197">GJE</text>
<text x="67.8" y="192">BHZ</text>
<text x="68.1" y="197">BJE</text>
<text x="82.9" y="197">300</text>
<text x="82.9" y="192">250</text>
<text x="100.6" y="197">335</text>
<text x="100.6" y="192">279</text>
<text x="118.3" y="197">371</text>
<text x="118.3" y="192">309</text>
<text x="137.3" y="197">1</text>
<text x="137.3" y="192">1</text>
<text x="153.6" y="197">486</text>
<text x="153.6" y="192">405</text>
<text x="171.7" y="197">3.1</text>
<text x="171.7" y="192">3.7</text>
<text x="190.4" y="197">1</text>
<text x="190.4" y="192">1</text>
<text x="14.8" y="202">SMCJ350A</text>
<text x="35.3" y="202">SMCJ350CA</text>
<text x="56.2" y="202">GJG</text>
<text x="67.9" y="202">BJG</text>
<text x="82.9" y="202">350</text>
<text x="100.6" y="202">391</text>
<text x="118.3" y="202">432</text>
<text x="137.3" y="202">1</text>
<text x="153.6" y="202">567</text>
<text x="171.7" y="202">2.6</text>
<text x="190.4" y="202">1</text>
<text x="14.8" y="207">SMCJ400A</text>
<text x="35.3" y="207">SMCJ400CA</text>
<text x="56.2" y="207">GJK</text>
<text x="68" y="207">BJK</text>
<text x="82.9" y="207">400</text>
<text x="100.6" y="207">447</text>
<text x="118.3" y="207">494</text>
<text x="137.3" y="207">1</text>
<text x="153.6" y="207">648</text>
<text x="171.7" y="207">2.3</text>
<text x="190.4" y="207">1</text>
<text x="14.8" y="212">SMCJ440A</text>
<text x="35.3" y="212">SMCJ440CA</text>
<text x="56" y="212">GJM</text>
<text x="67.8" y="212">BJM</text>
<text x="82.9" y="212">440</text>
<text x="100.6" y="212">492</text>
<text x="118.3" y="212">543</text>
<text x="137.3" y="212">1</text>
<text x="153.6" y="212">713</text>
<text x="171.7" y="212">2.1</text>
<text x="190.4" y="212">1</text>
</g>
<g font-size="2.1" fill="#333334">
<text x="10" y="216.8">Note :</text>
<text x="10" y="219.6">(1)Suf</text>
<text x="15.2" y="219.6">f</text>
<text x="15.2" y="219.6">ix 'A ' denotes 5% tolerance device.</text>
<text x="10" y="222.4">(2)Add suf</text>
<text x="10" y="225.3">(3)For Bi-Directional devices having VR of 10 volts and under, the IR limit is double.</text>
<text x="19.3" y="222.4">f</text>
<text x="19.3" y="222.4">ix ' CA ' after part number to specify Bi-directional devices.</text>
</g>
<g font-size="1.6" fill="#fff">
<text x="106.4" y="44.7">BR</text>
<text x="117.2" y="44.7">T</text>
<text x="161.5" y="46.3">PP</text>
<text x="191.3" y="46.3">RWM</text>
<text x="82" y="52.2">RWM</text>
<text x="134.7" y="52.2">T</text>
<text x="154.1" y="52.2">C</text>
<text x="170.5" y="52.2">PP</text>
<text x="188.2" y="52.2">R</text>
</g>
</svg>
